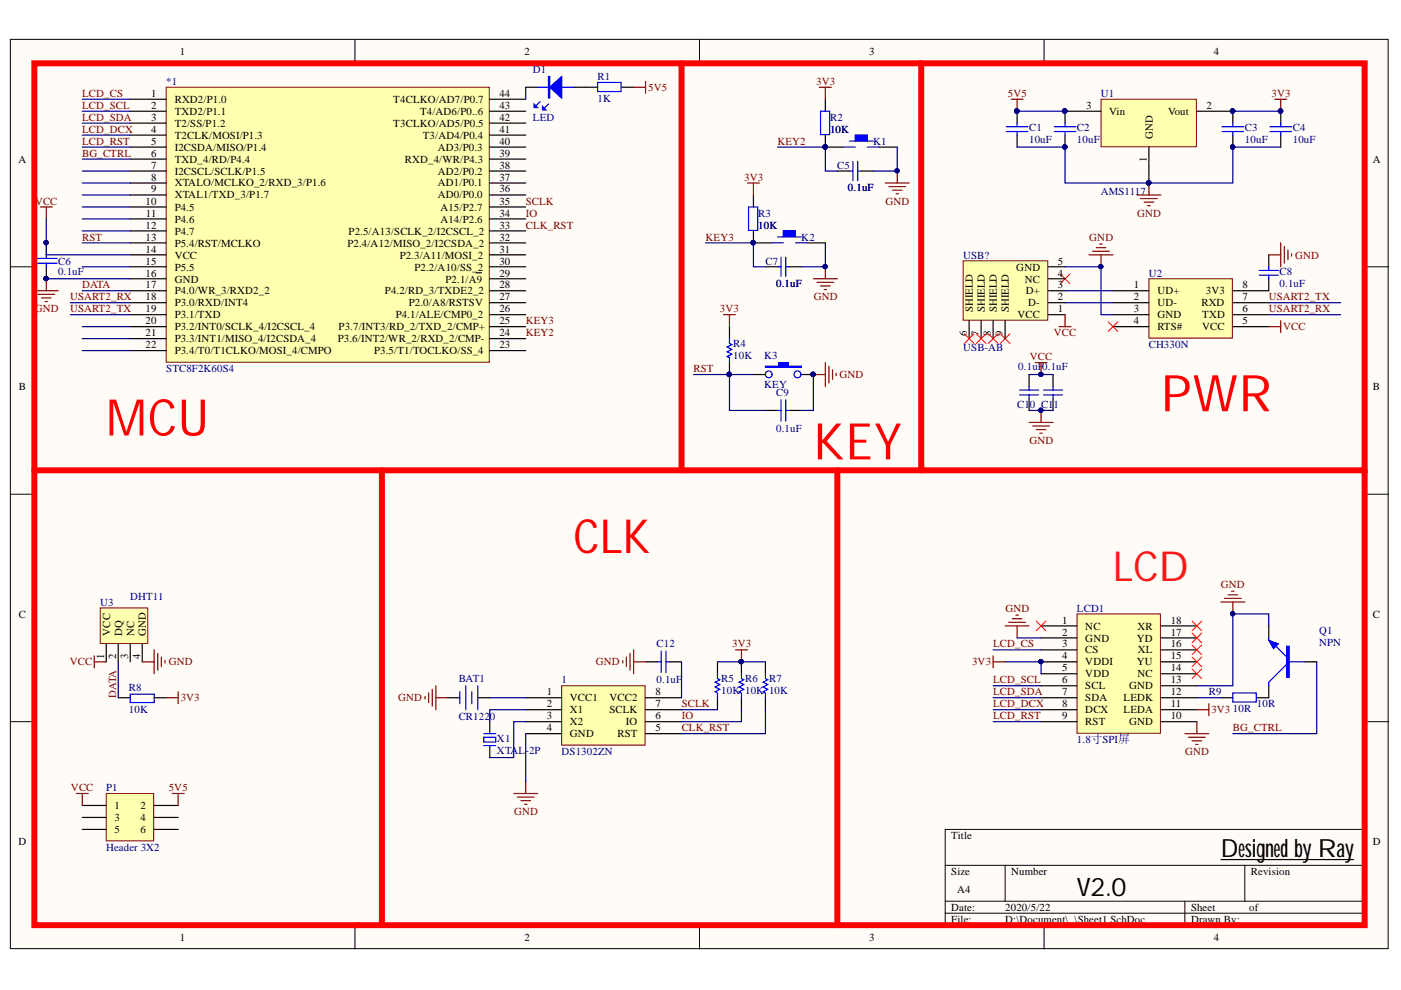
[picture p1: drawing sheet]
<svg xmlns="http://www.w3.org/2000/svg" width="297mm" height="210mm" viewBox="0 0 297 210" stroke-linecap="round" stroke-linejoin="round" font-family="sans-serif">
<g fill="#fffcf8" stroke="#000" stroke-width=".21">
<path d="M2.2 8.3h292.1v192.8h-292.1z"/>
<path d="M7.3 13.4h281.9v182.7h-281.9z"/>
</g>
<g fill="none" stroke="#000" stroke-width=".21">
<path d="M75.3 8.3v5.1M148.3 8.3v5.1M221.4 8.3v5.1M2.2 56.6h5.1M289.3 56.6h5.1M2.2 104.8h5.1M289.3 104.8h5.1M2.2 153h5.1M289.3 153h5.1M289.3 175.9h-88.9v20.3M75.3 196.2v5M148.3 196.2v5"/>
<path d="M200.4 183.5h88.9M200.4 191.1h88.9M200.4 193.6h88.9M213.1 183.5v7.6M221.4 196.2v5M251.2 191.1v5.1M263.9 183.5v7.6"/>
</g>
<path d="M35.2 18.5h68.5v58.3h-68.5z" fill="#ffffb0" stroke="#800000" stroke-width=".21"/>
<g fill="none" stroke="#000" stroke-width=".25">
<path d="M27.6 21h7.6M27.6 23.6h7.6M27.6 26.1h7.6M27.6 28.7h7.6M27.6 31.2h7.6M27.6 33.7h7.6M27.6 36.3h7.6M27.6 38.8h7.6M103.8 21h7.7M103.8 23.6h7.7M103.8 26.1h7.7M103.8 28.7h7.7"/>
<path d="M103.8 31.2h7.7M103.8 33.7h7.7M103.8 36.3h7.7M103.8 38.8h7.7M27.6 41.3h7.6M27.6 43.9h7.6M27.6 46.4h7.6M27.6 49h7.6M27.6 51.5h7.6M27.6 54h7.6M27.6 56.6h7.6M27.6 59.1h7.6"/>
<path d="M100.9 57.8h1.2M103.8 41.3h7.7M103.8 43.9h7.7M103.8 46.4h7.7M103.8 49h7.7M103.8 51.5h7.7M103.8 54h7.7M103.8 56.6h7.7M103.8 59.1h7.7M27.6 61.6h7.6M27.6 64.2h7.6M27.6 66.7h7.6"/>
<path d="M27.6 69.3h7.6M27.6 71.8h7.6M27.6 74.3h7.6M103.8 61.6h7.7M103.8 64.2h7.7M103.8 66.7h7.7M103.8 69.3h7.7M103.8 71.8h7.7M103.8 74.3h7.7"/>
</g>
<path d="M224.8 58.1l2 2M226.8 58.1l-2 2M212.1 70.8l2 2M214.1 70.8l-2 2" fill="none" stroke="#f00" stroke-width=".21"/>
<path d="M243.6 59.1h17.7v12.6h-17.7z" fill="#ffffb0" stroke="#800000" stroke-width=".21"/>
<g fill="none" stroke="#000" stroke-width=".25">
<path d="M269 59.1v2.5h-7.6M269 54v2.6M218.2 79.4v2.5M223.3 79.4v2.5M236 61.6h7.6M236 64.2h7.6M236 66.7h7.6M236 69.3h7.6M261.4 64.2h7.6M261.4 66.7h7.6M261.4 69.3h7.6M218.2 84.5v2.5"/>
<path d="M223.3 84.5v2.5"/>
</g>
<g fill="none" stroke="#800000" stroke-width=".25">
<path d="M230.9 54h5.1M231.7 53.3h3.5M232.4 52.5h2M233.2 51.7h.5M233.4 54v2.6M269 54h2.5M271.5 51.5v5.1M272.3 52.3v3.5M273.1 53v2M273.8 53.8v.5M218.2 89.6h5.1M218.9 90.3h3.6"/>
<path d="M219.7 91.1h2M220.5 91.8h.5M220.7 87v2.6"/>
</g>
<g fill="#000080" stroke="#000080" stroke-width=".21">
<circle cx="233.4" cy="56.5" r=".46"/>
<circle cx="220.7" cy="87" r=".46"/>
</g>
<path d="M235 68.2l2 2.1M237 68.2l-2 2.1" fill="none" stroke="#f00" stroke-width=".21"/>
<path d="M267 57.3h4M267 58.3h4M269 56.6v.7M269 58.3v.8M216.2 82.7h4M216.2 83.7h4M218.2 81.9v.8M218.2 83.7v.8M221.2 82.7h4.1M221.2 83.7h4.1M223.3 81.9v.8M223.3 83.7v.8" fill="none" stroke="#00f" stroke-width=".25"/>
<path d="M204.2 55.3h18v12.6h-18z" fill="#ffffb0" stroke="#800000" stroke-width=".21"/>
<path d="M222.3 59.1h3.5M222.3 56.6h3.5M205.5 68v3.8M208 68v3.8M210.6 68v3.8M213.1 68v3.8M222.3 66.7h3.5M222.3 64.2h3.5M222.3 61.6h3.5" fill="none" stroke="#000" stroke-width=".25"/>
<path d="M204.5 70.8l2 2M206.5 70.8l-2 2M207 70.8l2 2M209 70.8l-2 2M209.5 70.8l2.1 2M211.6 70.8l-2.1 2" fill="none" stroke="#f00" stroke-width=".21"/>
<path d="M22.5 168.2h10.1v10.1h-10.1z" fill="#ffffb0" stroke="#800000" stroke-width=".21"/>
<path d="M17.4 170.8h5.1M17.4 173.3h5.1M17.4 175.9h5.1M32.7 170.8h5.1M32.7 173.3h5.1M32.7 175.9h5.1" fill="none" stroke="#000" stroke-width=".25"/>
<path d="M233.4 21h20.3v10.1h-20.3z" fill="#ffffb0" stroke="#800000" stroke-width=".21"/>
<g fill="none" stroke="#000" stroke-width=".25">
<path d="M215.6 23.6v2.5M215.6 28.7v2.5M225.8 28.7v2.5M233.4 23.6h-7.6v2.5M243.6 31.2v7.6M253.8 23.6h7.6v2.5M261.4 28.7v2.5M271.5 23.6v2.5M271.5 28.7v2.5M159.7 79.4h2.6M169.9 79.4h2.5M162.3 87h2.5"/>
<path d="M167.4 87h2.5"/>
</g>
<g fill="#000080" stroke="#000080" stroke-width=".21">
<circle cx="243.5" cy="38.8" r=".47"/>
<circle cx="225.7" cy="23.5" r=".47"/>
<circle cx="261.3" cy="23.5" r=".46"/>
<circle cx="225.7" cy="31.2" r=".47"/>
<circle cx="215.6" cy="23.5" r=".47"/>
<circle cx="261.3" cy="31.2" r=".46"/>
<circle cx="271.5" cy="23.5" r=".46"/>
<circle cx="172.4" cy="79.4" r=".47"/>
</g>
<g fill="none" stroke="#00f" stroke-width=".25">
<path d="M213.4 26.9h4.5M213.4 27.9h4.5M215.6 26.1v.8M215.6 27.9v.8M223.5 26.9h4.6M223.5 27.9h4.6M225.8 26.1v.8M225.8 27.9v.8M259.1 26.9h4.6M259.1 27.9h4.6M261.4 26.1v.8M261.4 27.9v.8"/>
<path d="M269.3 26.9h4.5M269.3 27.9h4.5M271.5 26.1v.8M271.5 27.9v.8M164.8 87h.8M165.6 84.7v4.6M166.6 87h.8M166.6 84.7v4.6"/>
</g>
<path d="M243.6 38.8v2.5M8.6 43.9h2.5M9.8 43.9v2.5M241.1 41.3h5M241.8 42.1h3.6M242.6 42.9h2M243.3 43.6h.6" fill="none" stroke="#800000" stroke-width=".25"/>
<path d="M162.3 77.6h2.8v-.7h2v.7h2.8v.3h-7.6z" fill-rule="evenodd" fill="#00f"/>
<g fill="none" stroke="#00f" stroke-width=".25">
<path d="M7.5 54.8h4.6M7.5 55.8h4.6M9.8 54v.8M9.8 55.8v.8M154.7 71.8v1l.5 .3-1 .5 1 .5-1 .5 1 .5-1 .5 .5 .3v1M162.3 77.6h2.8v-.7h2v.7h2.8v.3h-7.6z"/>
<circle cx="163" cy="79.4" r=".72"/>
<circle cx="169.1" cy="79.4" r=".72"/>
</g>
<g fill="#000080" stroke="#000080" stroke-width=".21">
<circle cx="172.4" cy="79.4" r=".47"/>
<circle cx="154.6" cy="79.4" r=".46"/>
<circle cx="9.8" cy="59.1" r=".46"/>
<circle cx="9.8" cy="51.4" r=".46"/>
</g>
<path d="M9.8 59.1v2.5M7.3 61.6h5.1M8 62.4h3.6M8.8 63.2h2M9.6 63.9h.5M172.4 79.4h2.6M175 76.9v5M175.8 77.6v3.6M176.5 78.4v2M177.3 79.2v.5" fill="none" stroke="#800000" stroke-width=".25"/>
<path d="M9.8 51.5v2.5M9.8 56.6v2.5M154.7 69.3v2.5M154.7 76.9v2.5" fill="none" stroke="#000" stroke-width=".25"/>
<path d="M228.4 130.2h17.6v25.3h-17.6z" fill="#ffffb0" stroke="#800000" stroke-width=".21"/>
<g fill="none" stroke="#000" stroke-width=".25">
<path d="M220.7 132.7h7.7M220.7 135.2h7.7M220.7 137.8h7.7M246.1 132.7h7.7M246.1 135.2h7.7M246.1 137.8h7.7M269 132.7v2.5M220.7 140.3h7.7M220.7 142.9h7.7M220.7 145.4h7.7M220.7 147.9h7.7M220.7 150.5h7.7"/>
<path d="M220.7 153h7.7M246.1 140.3h7.7M246.1 142.9h7.7M246.1 145.4h7.7M246.1 147.9h7.7M246.1 150.5h7.7M246.1 153h7.7M269 145.4v2.5M276.6 140.3h2.6"/>
</g>
<g fill="#000080" stroke="#000080" stroke-width=".21">
<circle cx="220.7" cy="140.3" r=".46"/>
<circle cx="261.3" cy="130.1" r=".46"/>
</g>
<path d="M219.7 131.7l2 2M221.7 131.7l-2 2M252.7 131.7l2.1 2M252.7 134.2l2.1 2.1M252.7 136.8l2.1 2M252.7 139.3l2.1 2M254.8 131.7l-2.1 2M254.8 134.2l-2.1 2.1M254.8 136.8l-2.1 2M254.8 139.3l-2.1 2M252.7 141.8l2.1 2.1M254.8 141.8l-2.1 2.1" fill="none" stroke="#f00" stroke-width=".21"/>
<g fill="none" stroke="#800000" stroke-width=".25">
<path d="M213.1 132.7h5.1M213.9 131.9h3.5M214.6 131.2h2.1M215.4 130.4h.5M215.6 132.7v2.5M258.8 127.6h5.1M259.6 126.9h3.6M260.4 126.1h2M261.1 125.3h.5M261.4 127.6v2.6M251.2 155.6h5.1M252 156.3h3.5"/>
<path d="M252.7 157.1h2.1M253.5 157.8h.5M253.8 153v2.6"/>
</g>
<path d="M269 135.2v.6M270.5 137l2.3 2.3M272.8 140.8l-3.8 3.8v.8M272.8 140.3h3.8" fill="none" stroke="#00f" stroke-width=".25"/>
<path d="M272.8 137h.5v6.6h-.5z" fill-rule="evenodd" fill="#00f"/>
<path d="M272.8 137h.5v6.6h-.5z" fill="none" stroke="#00f" stroke-width=".25"/>
<path d="M269 135.8l2 .7-1 1z" fill="#00f"/>
<g fill="none" stroke="#00f" stroke-width=".25">
<path d="M126.7 17.5h5v1.9h-5zM174 23.6h1.9v4.9h-1.9zM178.8 31.2h2.5M180.1 29.9h5.1M180.1 36.3h.7M180.8 34.2v4.1M181.3 29.9v-1.2h2.6v1.2M181.8 34.2v4.1M181.8 36.3h.8M183.9 31.2h2.5M158.7 43.9h2v5h-2zM163.6 51.5h2.5"/>
<path d="M164.8 50.2h5.1M164.8 56.6h.8M165.6 54.5v4.1M166.1 50.2v-1.2h2.5v1.2M166.6 54.5v4.1M166.6 56.6h.8M168.6 51.5h2.6M269 135.8l2 .7-1 1zM261.4 146.9h5v2h-5z"/>
</g>
<g fill="none" stroke="#000" stroke-width=".25">
<path d="M124.2 18.5h2.5M131.8 18.5h2.5M175 28.7v2.5h3.8M175 21v2.6M177.5 36.3h2.6M182.6 36.3h2.6M186.4 31.2h3.8M159.7 49v2.5h3.9M159.7 41.3v2.6M162.3 56.6h2.5M167.4 56.6h2.5M171.2 51.5h3.8"/>
<path d="M258.8 147.9h2.6M266.5 147.9h2.5"/>
</g>
<g fill="#000080" stroke="#000080" stroke-width=".21">
<circle cx="159.7" cy="51.4" r=".46"/>
<circle cx="174.9" cy="56.5" r=".46"/>
<circle cx="174.9" cy="31.2" r=".46"/>
<circle cx="190.2" cy="36.2" r=".46"/>
</g>
<g fill="#00f" stroke="#00f" stroke-width=".21">
<path d="M166.1 49h2.4v1.1h-2.4z"/>
<path d="M181.3 28.7h2.5v1.1h-2.5z"/>
</g>
<path d="M187.7 38.8h5.1M188.5 39.6h3.5M190.2 36.3v2.5M172.4 59.1h5.1M173.2 59.9h3.6M175 56.6v2.5M189.2 40.3h2.1M190 41.1h.5M174 60.6h2M174.7 61.4h.5" fill="none" stroke="#800000" stroke-width=".25"/>
<path d="M21.3 128.9h10v7.5h-10z" fill="#ffffb0" stroke="#800000" stroke-width=".21"/>
<path d="M111.5 18.5h2.5M121.6 18.5h2.6M22.5 136.5v3.8M25.1 136.5v3.8M27.6 136.5v3.8M30.2 136.5v3.8M25.1 147.9h2.5M32.7 147.9h2.5M258.9 182.2h28.1" fill="none" stroke="#000" stroke-width=".25"/>
<path d="M20 139.1v2.5M32.7 137.8v5.1M33.5 138.5v3.6M34.2 139.3v2M20 140.3h2.5M30.2 140.3h2.5M35 140.1v.5" fill="none" stroke="#800000" stroke-width=".25"/>
<path d="M114 18.5h7.6M114.5 21.5l-1 1.1M116.3 22.1l-1 1M27.6 147.2h5.1v1.8h-5.1z" fill="none" stroke="#00f" stroke-width=".25"/>
<path d="M144.5 13.4v86.3M195.3 13.4h-188v86.3M7.3 99.7h282v-86.3h-94v86.3M7.3 99.7v96.5h282v-96.5M81 99.7v96.5M177.5 99.7v96.5" fill="none" stroke="#f00" stroke-width="1.3"/>
<path d="M116.5 18.5l2.6-2.3v4.6z" fill="#00f"/>
<path d="M116.3 16.2h.2v4.6h-.2zM116.4 16.2v4.6M116.5 18.5l2.6-2.3v4.6z" fill="none" stroke="#00f" stroke-width=".25"/>
<path d="M113.2 22.1l.8 .7h-.8z" fill="#00f"/>
<path d="M113.2 22.1l.8 .7h-.8z" fill="none" stroke="#00f" stroke-width=".25"/>
<path d="M115 22.6l.8 .7h-.8z" fill="#00f"/>
<path d="M115 22.6l.8 .7h-.8z" fill="none" stroke="#00f" stroke-width=".25"/>
<path d="M119.1 145.4h17.7v12.6h-17.7z" fill="#ffffb0" stroke="#800000" stroke-width=".21"/>
<g fill="none" stroke="#000" stroke-width=".25">
<path d="M94.9 147.9h2.6M101.3 147.9h2.5M103.8 153v2.6M103.8 158.1v2.5M111.5 147.9h7.6M111.5 150.5h7.6M111.5 153h7.6M111.5 155.6h7.6M136.9 147.9h7.6M136.9 150.5h7.6M136.9 153h7.6M136.9 155.6h7.6"/>
<path d="M136.9 140.3h2.5M142 140.3h2.5M152.1 140.3v2.6M152.1 147.9v2.6M157.2 140.3v2.6M157.2 147.9v2.6M162.3 140.3v2.6M162.3 147.9v2.6"/>
</g>
<path d="M140.2 138v4.6M141.2 138v4.6M102.6 156.3h2.5v1h-2.5zM102.6 158.1h2.5M102.6 155.6h2.5M139.4 140.3h.8M141.2 140.3h.8M152.1 142.9v1l.5 .2-1 .5 1 .5-1 .6 1 .5-1 .5 .5 .2v1M157.2 142.9v1l.5 .2-1 .5 1 .5-1 .6 1 .5-1 .5 .5 .2v1M162.3 142.9v1l.5 .2-1 .5 1 .5-1 .6 1 .5-1 .5 .5 .2v1" fill="none" stroke="#00f" stroke-width=".25"/>
<g fill="none" stroke="#800000" stroke-width=".25">
<path d="M134.3 18.5h2.6M136.9 17.2v2.6M173.7 18.5h2.6M175 18.5v2.5M158.5 38.8h2.5M159.7 38.8v2.5M214.4 21h2.5M215.6 21v2.6M270.3 21h2.5M271.5 21v2.6M153.4 66.7h2.5M154.7 66.7v2.6"/>
<path d="M219.5 76.9h2.5M220.7 76.9v2.5M224.5 69.3h2.6M225.8 66.7v2.6M269 69.3h2.5M271.5 68v2.5M132.8 139.3v2M133.6 138.5v3.6M134.3 137.8v5.1M155.9 137.8h2.6M157.2 137.8v2.5M210.6 139.1v2.5"/>
<path d="M35.2 147.9h2.6M37.8 146.7v2.5M90.1 147.7v.5M90.9 146.9v2.1M91.6 146.2v3.5M92.4 145.4v5.1M92.4 147.9h2.5M132 140.1v.5M134.3 140.3h2.6M210.6 140.3h2.5M253.8 150.5h2.5M256.3 149.2v2.5"/>
<path d="M16.2 168.2h2.5M17.4 168.2v2.6M36.5 168.2h2.5M37.8 168.2v2.6M108.9 168.2h5.1M109.7 169h3.5M110.4 169.8h2.1M111.2 170.5h.5M111.5 165.7v2.5"/>
</g>
<g fill="#000080" stroke="#000080" stroke-width=".21">
<circle cx="157.2" cy="140.3" r=".46"/>
<circle cx="233.4" cy="56.5" r=".46"/>
<circle cx="220.7" cy="79.4" r=".46"/>
<circle cx="220.7" cy="87" r=".46"/>
<circle cx="225.7" cy="23.5" r=".47"/>
<circle cx="215.6" cy="23.5" r=".47"/>
<circle cx="261.3" cy="23.5" r=".46"/>
<circle cx="271.5" cy="23.5" r=".46"/>
<circle cx="225.7" cy="31.2" r=".47"/>
<circle cx="243.5" cy="38.8" r=".47"/>
<circle cx="261.3" cy="31.2" r=".46"/>
<circle cx="172.4" cy="79.4" r=".47"/>
<circle cx="154.6" cy="79.4" r=".46"/>
<circle cx="9.8" cy="51.4" r=".46"/>
<circle cx="9.8" cy="59.1" r=".46"/>
<circle cx="220.7" cy="140.3" r=".46"/>
<circle cx="174.9" cy="56.5" r=".46"/>
<circle cx="159.7" cy="51.4" r=".46"/>
<circle cx="190.2" cy="36.2" r=".46"/>
<circle cx="174.9" cy="31.2" r=".46"/>
<circle cx="261.3" cy="130.1" r=".46"/>
</g>
<g fill="none" stroke="#000080" stroke-width=".25">
<path d="M111.5 18.5v2.5M17.4 23.6h10.2M17.4 26.1h10.2M17.4 28.7h10.2M17.4 31.2h10.2M17.4 33.7h10.2M17.4 21h10.2M17.4 36.3h10.2M17.4 38.8h10.2M164.8 31.2h10.2v5.1h2.5M190.2 31.2v5.1h-5M215.6 31.2h10.2v7.6h35.6v-7.6h10.1"/>
<path d="M215.6 23.6h10.2M261.4 23.6h10.1M9.8 46.4v7.6h17.8M9.8 59.1h17.8M17.4 51.5h10.2M17.4 41.3h10.2M17.4 43.9h10.2M17.4 46.4h10.2M17.4 49h10.2M17.4 56.6h10.2M149.6 51.5h10.1v5.1h2.6M175 51.5v5.1h-5.1"/>
<path d="M225.8 56.6h7.6v10.1h2.6M14.9 64.2h12.7M14.9 66.7h12.7M17.4 61.6h10.2M17.4 69.3h10.2M17.4 71.8h10.2M17.4 74.3h10.2M147 79.4h7.7M159.7 79.4h-5v7.6h7.6M172.4 79.4v7.6h-2.5M218.2 79.4h5.1M225.8 64.2h10.2"/>
<path d="M225.8 61.6h10.2M269 64.2h15.3M269 66.7h15.3M218.2 87h5.1M210.6 137.8h10.1M215.6 135.2h5.1M269 132.7v-2.5h-7.6v15.2h-7.6M25.1 140.3v7.6M103.8 147.9h7.7M111.5 150.5h-7.7v2.5M111.5 153h-2.6v7.6h-5.1M111.5 155.6v10.1"/>
<path d="M144.5 150.5h7.6M144.5 140.3v7.6M152.1 140.3h10.2M157.2 150.5v2.5h-12.7M162.3 150.5v5.1h-17.8M210.6 147.9h10.1M210.6 145.4h10.1M210.6 150.5h10.1M210.6 153h10.1M213.1 140.3h7.6v2.6M253.8 147.9h5M279.2 140.3v15.3h-17.8"/>
</g>
<path d="M97.5 146.7v2.5M98.8 145.4v5.1M100 146.7v2.5M101.3 145.4v5.1" fill="none" stroke="#11037f" stroke-width=".25"/>
<g font-size="10.7" fill="#f00">
<text x="246.2" y="87.2">PWR</text>
<text x="22.5" y="92.3">MCU</text>
<text x="172.4" y="97.4">KEY</text>
</g>
<text font-size="10" fill="#f00" x="121.6" y="117.3">CLK</text>
<text font-size="8.8" fill="#ee0e22" x="235.9" y="123.1">LCD</text>
<text font-size="5.4" x="228.3" y="189.9">V2.0</text>
<text font-size="5.3" x="258.9" y="181.8">Designed by Ray</text>
<g font-size="2.3">
<text x="38.1" y="11.7">1</text>
<text x="111.2" y="11.7">2</text>
<text x="184.3" y="11.7">3</text>
<text x="257.3" y="11.7">4</text>
<text x="32.1" y="20.5">1</text>
<text x="32.1" y="23.1">2</text>
<text x="37" y="21.8">RXD2/P1.0</text>
<text x="83.4" y="21.8">T4CLKO/AD7/P0.7</text>
<text x="105.9" y="23.1">43</text>
<text x="105.9" y="20.5">44</text>
<text x="230.3" y="23.1">3</text>
<text x="255.8" y="23.1">2</text>
<text x="32.1" y="25.6">3</text>
<text x="32.1" y="28.1">4</text>
<text x="37" y="24.3">TXD2/P1.1</text>
<text x="37" y="26.9">T2/SS/P1.2</text>
<text x="37" y="29.4">T2CLK/MOSI/P1.3</text>
<text x="83.4" y="26.9">T3CLKO/AD5/P0.5</text>
<text x="89.1" y="24.3">T4/AD6/P0..6</text>
<text x="89.6" y="29.4">T3/AD4/P0.4</text>
<text x="105.9" y="28.1">41</text>
<text x="105.9" y="25.6">42</text>
<text x="235.2" y="24.3">Vin</text>
<text x="244.4" y="29.4" transform="rotate(-90 244.4 29.4)">GND</text>
<text x="247.7" y="24.3">Vout</text>
<text x="3.9" y="34.5">A</text>
<text x="32.1" y="30.7">5</text>
<text x="32.1" y="33.2">6</text>
<text x="32.1" y="35.7">7</text>
<text x="37" y="31.9">I2CSDA/MISO/P1.4</text>
<text x="37" y="34.5">TXD_4/RD/P4.4</text>
<text x="85.8" y="34.5">RXD_4/WR/P4.3</text>
<text x="92.9" y="31.9">AD3/P0.3</text>
<text x="105.9" y="35.7">38</text>
<text x="105.9" y="33.2">39</text>
<text x="105.9" y="30.7">40</text>
<text x="243.1" y="34.4" transform="rotate(-90 243.1 34.4)">1</text>
<text x="291.1" y="34.5">A</text>
<text x="32.1" y="38.3">8</text>
<text x="32.1" y="40.8">9</text>
<text x="37" y="37">I2CSCL/SCLK/P1.5</text>
<text x="37" y="39.5">XTALO/MCLKO_2/RXD_3/P1.6</text>
<text x="92.9" y="39.5">AD1/P0.1</text>
<text x="92.9" y="37">AD2/P0.2</text>
<text x="105.9" y="40.8">36</text>
<text x="105.9" y="38.3">37</text>
<text x="30.9" y="43.4">10</text>
<text x="31" y="46">11</text>
<text x="37" y="42.1">XTAL1/TXD_3/P1.7</text>
<text x="37" y="44.7">P4.5</text>
<text x="37" y="47.2">P4.6</text>
<text x="92.9" y="42.1">AD0/P0.0</text>
<text x="93.4" y="47.2">A14/P2.6</text>
<text x="93.4" y="44.7">A15/P2.7</text>
<text x="105.9" y="46">34</text>
<text x="105.9" y="43.4">35</text>
<text x="30.9" y="48.5">12</text>
<text x="30.9" y="51">13</text>
<text x="30.9" y="53.6">14</text>
<text x="37" y="49.8">P4.7</text>
<text x="37" y="52.3">P5.4/RST/MCLKO</text>
<text x="73.7" y="52.3">P2.4/A12/MISO_2/I2CSDA_2</text>
<text x="73.9" y="49.8">P2.5/A13/SCLK_2/I2CSCL_2</text>
<text x="105.9" y="53.6">31</text>
<text x="105.9" y="51">32</text>
<text x="105.9" y="48.5">33</text>
<text x="30.9" y="56.1">15</text>
<text x="30.9" y="58.6">16</text>
<text x="37" y="54.8">VCC</text>
<text x="37" y="57.4">P5.5</text>
<text x="37" y="59.9">GND</text>
<text x="84.7" y="54.8">P2.3/A11/MOSI_2</text>
<text x="87.9" y="57.4">P2.2/A10/SS_2</text>
<text x="94.5" y="59.9">P2.1/A9</text>
<text x="105.9" y="58.6">29</text>
<text x="105.9" y="56.1">30</text>
<text x="215.5" y="57.4">GND</text>
<text x="217.3" y="59.9">NC</text>
<text x="224.3" y="58.6">4</text>
<text x="224.3" y="56.1">5</text>
<text x="30.9" y="61.2">17</text>
<text x="30.9" y="63.7">18</text>
<text x="37" y="62.4">P4.0/WR_3/RXD2_2</text>
<text x="37" y="65">P3.0/RXD/INT4</text>
<text x="81.6" y="62.4">P4.2/RD_3/TXDE2_2</text>
<text x="86.7" y="65">P2.0/A8/RSTSV</text>
<text x="105.9" y="63.7">27</text>
<text x="105.9" y="61.2">28</text>
<text x="217.5" y="62.4">D+</text>
<text x="218" y="65">D-</text>
<text x="224.3" y="63.7">2</text>
<text x="224.3" y="61.2">3</text>
<text x="240.4" y="61.2">1</text>
<text x="240.4" y="63.7">2</text>
<text x="245.4" y="62.4">UD+</text>
<text x="245.4" y="65">UD-</text>
<text x="254.7" y="65">RXD</text>
<text x="255.6" y="62.4">3V3</text>
<text x="263.4" y="63.7">7</text>
<text x="263.4" y="61.2">8</text>
<text x="30.9" y="66.2">19</text>
<text x="30.9" y="68.8">20</text>
<text x="30.9" y="71.3">21</text>
<text x="37" y="67.5">P3.1/TXD</text>
<text x="37" y="70">P3.2/INT0/SCLK_4/I2CSCL_4</text>
<text x="71.8" y="70">P3.7/INT3/RD_2/TXD_2/CMP+</text>
<text x="83.9" y="67.5">P4.1/ALE/CMP0_2</text>
<text x="105.9" y="71.3">24</text>
<text x="105.9" y="68.8">25</text>
<text x="105.9" y="66.2">26</text>
<text x="205" y="71.1" transform="rotate(-90 205 71.1)">6</text>
<text x="206.3" y="66.2" transform="rotate(-90 206.3 66.2)">SHIELD</text>
<text x="207.5" y="71.1" transform="rotate(-90 207.5 71.1)">7</text>
<text x="208.8" y="66.2" transform="rotate(-90 208.8 66.2)">SHIELD</text>
<text x="210.1" y="71.1" transform="rotate(-90 210.1 71.1)">8</text>
<text x="211.3" y="66.2" transform="rotate(-90 211.3 66.2)">SHIELD</text>
<text x="212.6" y="71.1" transform="rotate(-90 212.6 71.1)">9</text>
<text x="213.9" y="66.2" transform="rotate(-90 213.9 66.2)">SHIELD</text>
<text x="215.7" y="67.5">VCC</text>
<text x="224.3" y="66.2">1</text>
<text x="240.4" y="66.2">3</text>
<text x="240.4" y="68.8">4</text>
<text x="245.4" y="67.5">GND</text>
<text x="245.4" y="70">RTS#</text>
<text x="254.9" y="70">VCC</text>
<text x="254.9" y="67.5">TXD</text>
<text x="263.4" y="68.8">5</text>
<text x="263.4" y="66.2">6</text>
<text x="30.9" y="73.8">22</text>
<text x="37" y="72.6">P3.3/INT1/MISO_4/I2CSDA_4</text>
<text x="37" y="75.1">P3.4/T0/T1CLKO/MOSI_4/CMPO</text>
<text x="71.6" y="72.6">P3.6/INT2/WR_2/RXD_2/CMP-</text>
<text x="79.3" y="75.1">P3.5/T1/TOCLKO/SS_4</text>
<text x="105.9" y="73.8">23</text>
<text x="4" y="82.7">B</text>
<text x="291.1" y="82.7">B</text>
<text x="4" y="130.9">C</text>
<text x="291.1" y="130.9">C</text>
<text x="23.3" y="134.7" transform="rotate(-90 23.3 134.7)">VCC</text>
<text x="25.9" y="134.7" transform="rotate(-90 25.9 134.7)">DQ</text>
<text x="28.4" y="134.7" transform="rotate(-90 28.4 134.7)">NC</text>
<text x="31" y="134.7" transform="rotate(-90 31 134.7)">GND</text>
<text x="225.2" y="132.2">1</text>
<text x="225.2" y="134.7">2</text>
<text x="225.2" y="137.3">3</text>
<text x="230.1" y="133.5">NC</text>
<text x="230.1" y="136">GND</text>
<text x="241" y="136">YD</text>
<text x="241.2" y="133.5">XR</text>
<text x="248.2" y="137.3">16</text>
<text x="248.2" y="134.7">17</text>
<text x="248.2" y="132.2">18</text>
<text x="22.1" y="139.7" transform="rotate(-90 22.1 139.7)">1</text>
<text x="24.6" y="139.7" transform="rotate(-90 24.6 139.7)">2</text>
<text x="27.1" y="139.7" transform="rotate(-90 27.1 139.7)">3</text>
<text x="29.7" y="139.7" transform="rotate(-90 29.7 139.7)">4</text>
<text x="225.2" y="139.8">4</text>
<text x="225.2" y="142.4">5</text>
<text x="230.1" y="138.6">CS</text>
<text x="230.1" y="141.1">VDDI</text>
<text x="230.1" y="143.6">VDD</text>
<text x="241" y="141.1">YU</text>
<text x="241.2" y="143.6">NC</text>
<text x="241.3" y="138.6">XL</text>
<text x="248.2" y="142.4">14</text>
<text x="248.2" y="139.8">15</text>
<text x="115.9" y="147.4">1</text>
<text x="115.9" y="150">2</text>
<text x="120.8" y="148.7">VCC1</text>
<text x="129.2" y="148.7">VCC2</text>
<text x="138.9" y="150">7</text>
<text x="138.9" y="147.4">8</text>
<text x="225.2" y="144.9">6</text>
<text x="225.2" y="147.4">7</text>
<text x="225.2" y="150">8</text>
<text x="230.1" y="146.2">SCL</text>
<text x="230.1" y="148.7">SDA</text>
<text x="238.2" y="148.7">LEDK</text>
<text x="239.4" y="146.2">GND</text>
<text x="248.2" y="150">11</text>
<text x="248.2" y="147.4">12</text>
<text x="248.2" y="144.9">13</text>
<text x="115.9" y="152.5">3</text>
<text x="115.9" y="155">4</text>
<text x="120.8" y="151.2">X1</text>
<text x="120.8" y="153.8">X2</text>
<text x="129.2" y="151.2">SCLK</text>
<text x="132.7" y="153.8">IO</text>
<text x="138.9" y="155">5</text>
<text x="138.9" y="152.5">6</text>
<text x="225.2" y="152.5">9</text>
<text x="230.1" y="151.2">DCX</text>
<text x="230.1" y="153.8">RST</text>
<text x="238.2" y="151.2">LEDA</text>
<text x="239.4" y="153.8">GND</text>
<text x="248.2" y="152.5">10</text>
<text x="120.8" y="156.3">GND</text>
<text x="130.9" y="156.3">RST</text>
<text x="24.3" y="171.6">1</text>
<text x="29.8" y="171.6">2</text>
<text x="3.9" y="179.2">D</text>
<text x="24.3" y="174.1">3</text>
<text x="24.3" y="176.7">5</text>
<text x="29.8" y="174.1">4</text>
<text x="29.8" y="176.7">6</text>
<text x="201.7" y="177.9">Title</text>
<text x="291.1" y="179.2">D</text>
<text x="201.7" y="185.5">Size</text>
<text x="214.4" y="185.5">Number</text>
<text x="265.2" y="185.5">Revision</text>
<text x="203" y="189.3">A4</text>
<text x="201.7" y="193.1">Date:</text>
<text x="201.7" y="195.7">File:</text>
<text x="213.1" y="193.1">2020/5/22</text>
<text x="213.1" y="195.7">D:\Document\..\Sheet1.SchDoc</text>
<text x="252.5" y="193.1">Sheet</text>
<text x="252.5" y="195.7">Drawn By:</text>
<text x="264.9" y="193.1">of</text>
<text x="38.1" y="199.5">1</text>
<text x="111.2" y="199.5">2</text>
<text x="184.3" y="199.5">3</text>
<text x="257.3" y="199.5">4</text>
</g>
<g font-size="2.3" fill="#000080">
<text x="35.3" y="18">*1</text>
<text x="113" y="15.5">D1</text>
<text x="126.7" y="17">R1</text>
<text x="126.7" y="21.5">1K</text>
<text x="233.4" y="20.5">U1</text>
<text x="113" y="25.6">LED</text>
<text x="176" y="28.1">10K</text>
<text x="176" y="25.6">R2</text>
<text x="218.2" y="27.9">C1</text>
<text x="228.3" y="27.9">C2</text>
<text x="263.9" y="27.9">C3</text>
<text x="274.1" y="27.9">C4</text>
<text x="177.5" y="35.7">C5</text>
<text x="185.1" y="30.7">K1</text>
<text x="218.2" y="30.4">10uF</text>
<text x="228.3" y="30.4">10uF</text>
<text x="263.9" y="30.4">10uF</text>
<text x="274.1" y="30.4">10uF</text>
<text x="179.8" y="40.6">0.1uF</text>
<text x="233.4" y="41.3">AMS1117</text>
<text x="160.8" y="46">R3</text>
<text x="160.8" y="48.5">10K</text>
<text x="169.9" y="51">K2</text>
<text x="12.3" y="56.1">C6</text>
<text x="12.3" y="58.4">0.1uF</text>
<text x="162.3" y="56.1">C7</text>
<text x="204.2" y="54.8">USB?</text>
<text x="243.6" y="58.6">U2</text>
<text x="271.3" y="58.4">C8</text>
<text x="164.6" y="60.9">0.1uF</text>
<text x="271.3" y="60.9">0.1uF</text>
<text x="155.4" y="73.6">R4</text>
<text x="155.4" y="76.1">10K</text>
<text x="162" y="76.1">K3</text>
<text x="204.2" y="74.3">USB-AB</text>
<text x="243.6" y="73.8">CH330N</text>
<text x="35.3" y="78.9">STC8F2K60S4</text>
<text x="162" y="82.2">KEY</text>
<text x="164.6" y="84">C9</text>
<text x="215.9" y="78.4">0.1uF</text>
<text x="221" y="78.4">0.1uF</text>
<text x="215.6" y="86.5">C1</text>
<text x="218.4" y="86.5">0 C1</text>
<text x="223.4" y="86.5">1</text>
<text x="164.6" y="91.6">0.1uF</text>
<text x="21.2" y="128.4">U3</text>
<text x="27.6" y="127.1">DHT11</text>
<text x="228.3" y="129.7">LCD1</text>
<text x="139.2" y="137.3">C12</text>
<text x="279.7" y="134.5">Q1</text>
<text x="279.7" y="137">NPN</text>
<text x="27.3" y="146.4">R8</text>
<text x="97.3" y="144.6">BAT1</text>
<text x="119.1" y="144.9">1</text>
<text x="139.2" y="144.9">0.1uF</text>
<text x="152.9" y="144.6">R5</text>
<text x="152.9" y="147.2">10K 10K 10K</text>
<text x="158" y="144.6">R6</text>
<text x="163" y="144.6">R7</text>
<text x="256.3" y="147.4">R9</text>
<text x="266.5" y="150">10R</text>
<text x="27.3" y="151.2">10K</text>
<text x="97.3" y="152.7">CR122</text>
<text x="103.9" y="152.7">0</text>
<text x="261.4" y="151">10R</text>
<text x="105.4" y="157.3">X1</text>
<text x="105.4" y="159.8">XTAL-2P</text>
<text x="119.1" y="160.1">DS1302ZN</text>
<text x="228.3" y="157.6">1.8寸SPI屏</text>
<text x="22.5" y="167.8">P1</text>
<text x="22.5" y="180.5">Header 3X2</text>
</g>
<g font-size="2.3" fill="#800000">
<text x="173" y="18">3V3</text>
<text x="17.4" y="20.5">LCD_CS</text>
<text x="17.4" y="23.1">LCD_SCL</text>
<text x="137.4" y="19.3">5V5</text>
<text x="213.7" y="20.5">5V5</text>
<text x="269.6" y="20.5">3V3</text>
<text x="17.4" y="25.6">LCD_SDA</text>
<text x="17.4" y="28.1">LCD_DCX</text>
<text x="17.4" y="30.7">LCD_RST</text>
<text x="17.4" y="33.2">BG_CTRL</text>
<text x="164.8" y="30.7">KEY2</text>
<text x="157.8" y="38.3">3V3</text>
<text x="7.4" y="43.4">VCC</text>
<text x="111.5" y="43.4">SCLK</text>
<text x="111.5" y="46">IO</text>
<text x="187.7" y="43.4">GND</text>
<text x="241.1" y="46">GND</text>
<text x="17.4" y="51">RST</text>
<text x="111.5" y="48.5">CLK_RST</text>
<text x="149.6" y="51">KEY3</text>
<text x="231" y="51">GND</text>
<text x="274.6" y="54.8">GND</text>
<text x="14.9" y="63.7">USART2_RX</text>
<text x="17.4" y="61.2">DATA</text>
<text x="172.5" y="63.7">GND</text>
<text x="269" y="63.7">USART2_TX</text>
<text x="7.4" y="66.2">GND</text>
<text x="14.9" y="66.2">USART2_TX</text>
<text x="111.5" y="68.8">KEY3</text>
<text x="111.5" y="71.3">KEY2</text>
<text x="152.6" y="66.2">3V3</text>
<text x="223.4" y="71.3">VCC</text>
<text x="269" y="66.2">USART2_RX</text>
<text x="272.1" y="70">VCC</text>
<text x="218.4" y="76.4">VCC</text>
<text x="147.1" y="78.9">RST</text>
<text x="178" y="80.2">GND</text>
<text x="218.3" y="94.1">GND</text>
<text x="258.9" y="124.6">GND</text>
<text x="213.2" y="129.7">GND</text>
<text x="155.3" y="137.3">3V3</text>
<text x="210.6" y="137.3">LCD_CS</text>
<text x="14.8" y="141.1">VCC</text>
<text x="35.8" y="141.1">GND</text>
<text x="126.3" y="141.1">GND</text>
<text x="206.1" y="141.1">3V3</text>
<text x="24.6" y="147.9" transform="rotate(-90 24.6 147.9)">DATA</text>
<text x="38.3" y="148.7">3V3</text>
<text x="84.4" y="148.7">GND</text>
<text x="144.5" y="150">SCLK</text>
<text x="210.6" y="150">LCD_DCX</text>
<text x="210.6" y="147.4">LCD_SDA</text>
<text x="210.6" y="144.9">LCD_SCL</text>
<text x="144.5" y="152.5">IO</text>
<text x="144.5" y="155">CLK_RST</text>
<text x="210.6" y="152.5">LCD_RST</text>
<text x="256.8" y="151.2">3V3</text>
<text x="261.4" y="155">BG_CTRL</text>
<text x="251.3" y="160.1">GND</text>
<text x="15.1" y="167.8">VCC</text>
<text x="35.8" y="167.8">5V5</text>
<text x="109" y="172.8">GND</text>
</g>
</svg>
